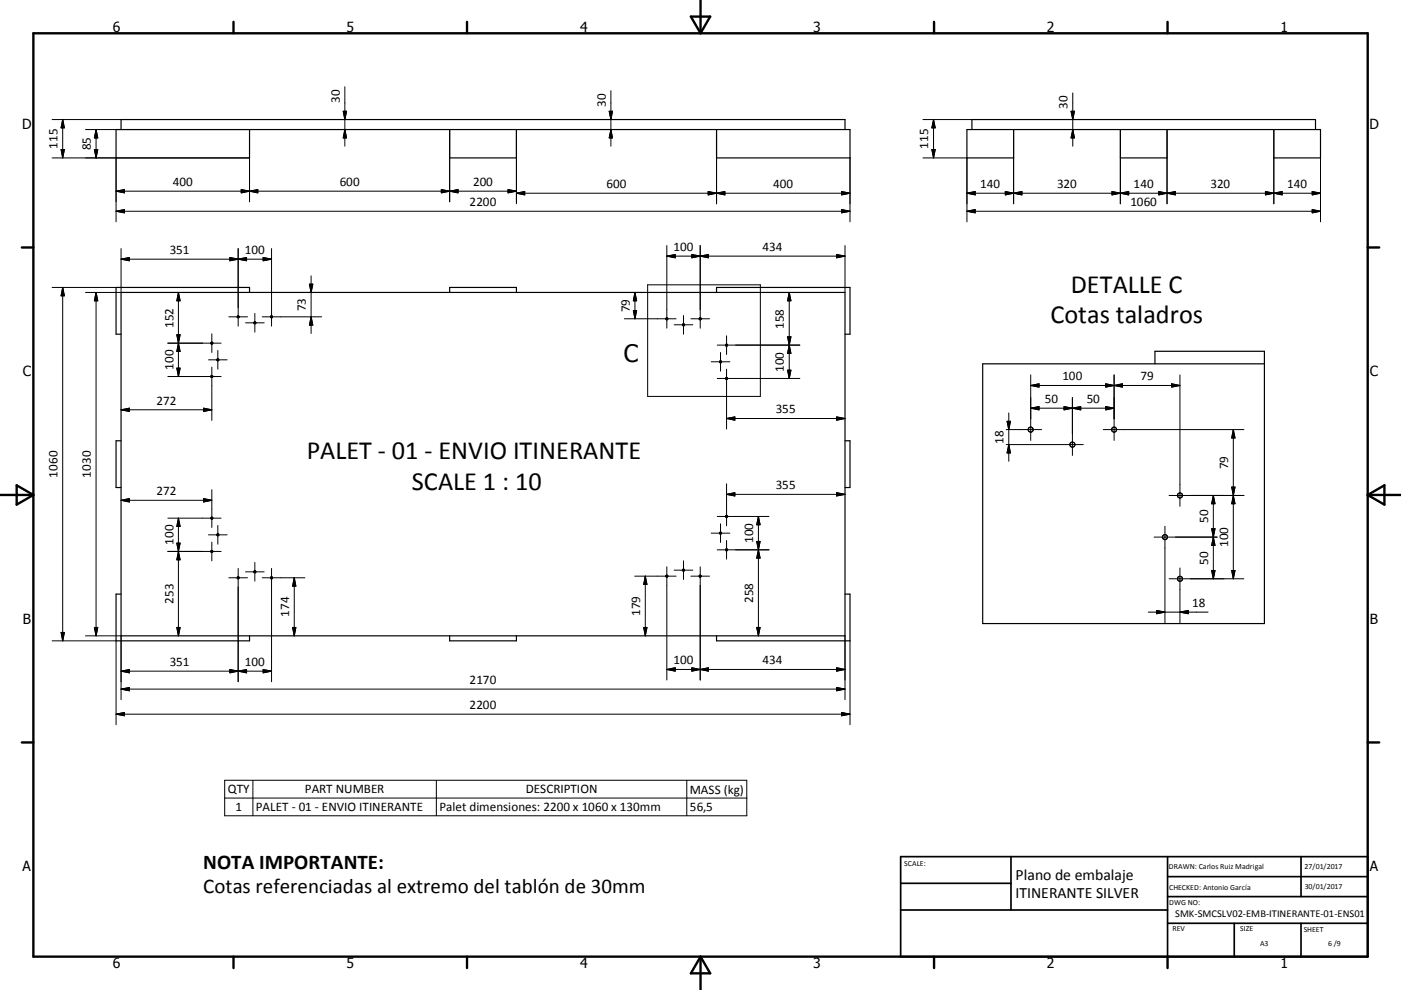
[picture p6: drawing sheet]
<svg xmlns="http://www.w3.org/2000/svg" width="420mm" height="297mm" viewBox="0 0 420 297" stroke-linecap="round" stroke-linejoin="round" font-family="sans-serif">
<g fill="none" stroke="#000" stroke-width=".36">
<path d="M36.3 38.9v-3h217v3M74.8 38.9v8.5h-40v-8.5h220v8.5h-40v-8.5M134.8 38.9v8.5h20v-8.5M291.4 38.9v-3h103v3M303.9 38.9v8.5h-14v-8.5h106v8.5h-14v-8.5M335.9 38.9v8.5h14v-8.5M36.3 87.7h217v103.1h-217zM74.8 87.7v-1.5h-40v14.1h1.5M134.8 87.7v-1.5h20v1.5M214.8 87.7v-1.5h40v14.1h-1.5M346.3 109.2v-3.8h32.8v81.7h-84.5v-77.9h84.5M36.3 132.2h-1.5v14.1h1.5"/>
<path d="M253.3 132.2h1.5v14.1h-1.5M36.3 178.2h-1.5v14.1h40v-1.5M253.3 178.2h1.5v14.1h-40v-1.5M134.8 190.8v1.5h20v-1.5"/>
<circle cx="71.4" cy="95" r=".29"/>
<circle cx="76.4" cy="96.8" r=".3"/>
<circle cx="81.4" cy="95" r=".3"/>
<circle cx="199.9" cy="95.6" r=".3"/>
<circle cx="204.9" cy="97.5" r=".3"/>
<circle cx="209.9" cy="95.6" r=".3"/>
<circle cx="63.5" cy="102.9" r=".3"/>
<circle cx="63.5" cy="112.9" r=".31"/>
<circle cx="65.3" cy="107.9" r=".3"/>
<circle cx="216" cy="108.5" r=".31"/>
<circle cx="217.8" cy="103.5" r=".31"/>
<circle cx="217.8" cy="113.5" r=".29"/>
<circle cx="309" cy="128.9" r=".76"/>
<circle cx="321.5" cy="133.4" r=".76"/>
<circle cx="334" cy="128.9" r=".75"/>
<circle cx="63.5" cy="155.4" r=".3"/>
<circle cx="216" cy="159.9" r=".3"/>
<circle cx="217.8" cy="155" r=".31"/>
<circle cx="353.8" cy="148.6" r=".75"/>
<circle cx="63.5" cy="165.5" r=".31"/>
<circle cx="65.3" cy="160.4" r=".3"/>
<circle cx="71.4" cy="173.3" r=".3"/>
<circle cx="76.4" cy="171.5" r=".31"/>
<circle cx="81.4" cy="173.4" r=".31"/>
<circle cx="199.9" cy="172.8" r=".29"/>
<circle cx="204.9" cy="171" r=".31"/>
<circle cx="209.9" cy="172.9" r=".3"/>
<circle cx="217.8" cy="164.9" r=".3"/>
<circle cx="349.3" cy="161.1" r=".75"/>
<circle cx="353.8" cy="173.6" r=".76"/>
</g>
<g fill="none" stroke="#000" stroke-width=".71">
<path d="M10 10h400v277h-400zM70 6.6v3.4M140 6.6v3.4M207.1 5h5.8l-2.9 5zM210 0v10M280 6.6v3.4M350 6.6v3.4M6.6 74.2h3.4M410 74.2h3.5M0 148.5h10M5 145.6l5 2.9-5 2.9zM410 148.5h10.1"/>
<path d="M410 148.5l5.1-2.9v5.8zM6.6 222.7h3.4M410 222.7h3.5M70 287v3.4M140 287v3.4M210 287v10M210 287l2.9 5h-5.8zM280 287v3.4M350 287v3.4"/>
</g>
<path d="M270 257h140v30h-140zM303.1 257v16M350 257v30M390.1 257v12M270 265h33.1M270 273h80M350 277h60M350 269h60M350 263h60M370 277v10M390.1 277v10" fill="none" stroke="#000" stroke-width=".51"/>
<g fill="none" stroke="#000" stroke-width=".3">
<path d="M15.6 35.9h20.7M18.8 35.9v11.5M18.8 35.9l.5 2.5h-1zM25.6 38.9h49.2v21.6M28.8 38.9v8.5M28.8 38.9l.5 2.5h-1zM102.9 33.4h1l-.5 2.5zM103.4 38.9l.5 2.5h-1zM103.4 26v17.9M134.8 38.9v21.6M154.8 38.9v22.2M182.6 33.4h1l-.5 2.5z"/>
<path d="M183.1 38.9l.5 2.5h-1zM183.1 27.2v16.7M214.8 38.9v22.2M276.7 35.9h14.7M279.9 35.9l.5 2.5h-1zM279.9 35.9v11.5M303.9 38.9v22.2M321.1 33.4h1l-.5 2.5zM321.6 38.9l.5 2.5h-1zM321.6 27.9v16M335.9 38.9v22.2M349.9 38.9v22.2"/>
<path d="M381.9 38.9v22.2M15.6 47.4h59.2M18.3 44.9h1l-.5 2.5zM28.3 44.9h1l-.5 2.5zM34.8 57.4h120M34.8 57.4l2.5-.5v1zM34.8 47.4v19.2M72.3 56.9l2.5 .5-2.5 .5zM74.8 57.4l2.5-.5v1zM132.3 56.9l2.5 .5-2.5 .5zM134.8 57.4l2.5-.5v1zM152.3 56.9l2.5 .5-2.5 .5z"/>
<path d="M154.8 58h100M154.8 58l2.5-.5v1zM212.3 57.5l5 1v-1l-5 1zM252.3 57.5l2.5 .5-2.5 .5zM254.8 47.4v19.2M276.7 47.4h13.2v19.2M279.4 44.9h1l-.5 2.5zM289.9 58h106M289.9 58l2.5-.5v1zM301.4 57.5l5 1v-1l-5 1zM333.4 57.5l5 1v-1l-5 1zM347.4 57.5v1l5-1v1z"/>
<path d="M379.4 57.5l5 1v-1l-5 1zM393.4 57.5l2.5 .5-2.5 .5zM395.9 47.4v19.2M34.8 63.4l2.5-.5v1zM34.8 63.4h220M36.3 74.6v13.1h-10.7M36.3 77.8l2.5-.6v1zM36.3 77.8h45.1M68.9 77.2l2.5 .6-2.5 .4zM71.4 77.8l2.5-.6v1zM71.4 74.6v23.2M78.9 77.2l2.5 .6-2.5 .4z"/>
<path d="M81.4 74.6v23.2M199.9 73.7v24.8M199.9 76.8l2.5-.4v.9zM199.9 76.8h53.4M207.4 76.4l2.5 .4-2.5 .5zM209.9 76.8l2.5-.4v.9zM209.9 73.7v24.8M250.8 76.4l2.5 .4-2.5 .5zM252.3 62.9l2.5 .5-2.5 .5zM253.3 73.7v14M289.9 63.4h106M289.9 63.4l2.5-.5v1z"/>
<path d="M393.4 62.9l2.5 .5-2.5 .5zM15.6 86.2h19.2M18.8 86.2v106.1M18.8 86.2l.5 2.6h-1zM28.8 87.7v103.1M28.8 87.7l.5 2.5h-1zM53.5 87.7l.5 2.5h-1zM53.5 87.7v25.3M68.6 95.1h5.6M73.6 96.9h5.6M76.4 94v5.6M78.6 95.1h17.9"/>
<path d="M92.8 85.2h1l-.5 2.5zM93.3 82.8v17.3M93.3 95.1l.5 2.4h-1zM187.2 95.6h15.5M189.9 93.1h1l-.5 2.5zM190.4 87.7l.5 2.5h-1zM190.4 87.7v7.9M194.2 85.4h33.8v33.5h-33.8zM202.1 97.4h5.6M204.9 94.6v5.7M207.1 95.6h5.6M236.6 87.7l.5 2.5h-1z"/>
<path d="M236.6 87.7v25.8M50.3 102.9h16M50.3 113h16M53 100.4h1l-.5 2.5zM53 110.4h1l-.5 2.6zM53.5 102.9l.5 2.5h-1zM62.5 108h5.6M63.5 100.2v5.5M63.5 110.1v16M65.3 105.1v5.6M213.2 108.5h5.6M215 113.5h24.8"/>
<path d="M215 103.5h24.8M216 105.7v5.7M217.8 100.7v5.7M217.8 110.7v18M236.1 111.1h1l-.5 2.4zM236.1 101l1 5.1h-1l1-5.1zM309 112.5v19.6M309 115.6h44.8M309 115.6l2.5-.5v1zM321.5 119.3v17.3M331.5 115.1l2.5 .5-2.5 .5zM334 112.5v19.6"/>
<path d="M334 115.6l2.5-.5v1zM351.3 115.1l2.5 .5-2.5 .5zM353.8 112.5v39.4M36.3 122.9l2.5-.4v.9zM36.3 122.9h27.2M61 122.5l2.5 .4-2.5 .5zM217.8 125.6l2.5-.5v1zM217.8 125.6h35.5M250.8 125.1l2.5 .5-2.5 .5zM301.7 128.9h10.6M301.7 133.4h23.1M301.9 126.4h1l-.5 2.5z"/>
<path d="M302.4 123.9v14.5M302.4 133.4l.5 2.5h-1zM309 122.5l2.5-.5v1zM309 122.5h25M319 122l2.5 .5-2.5 .5zM321.5 122.5l2.5-.5v1zM330.8 128.9h42.1M331.5 122l2.5 .5-2.5 .5zM369.8 128.9v44.7M369.8 128.9l.5 2.5h-1zM36.3 150.1l2.5-.5v1zM36.3 150.1h27.2"/>
<path d="M50.3 155.5h16M53.5 155.5v35.3M53.5 155.5l.5 2.4h-1zM61 149.6l2.5 .5-2.5 .5zM63.5 146.9v11.3M65.3 157.6v5.7M213.2 160h5.6M215 154.9h15.6M216 157.2v5.5M217.8 145.1v12.6M217.8 148.3h35.5M217.8 148.3l2.5-.5v1z"/>
<path d="M227.4 154.9v35.9M227.4 154.9l.5 2.5h-1zM250.8 147.8l2.5 .5-2.5 .5zM349.3 157.9v28.9M350.5 148.6h22.4M363.3 158.6h1l-1 5h1zM363.8 148.6l.5 2.5h-1zM363.8 148.6v25M369.3 146.1h1l-.5 2.5zM369.8 148.6l.5 2.5h-1zM50.3 165.4h16M53 162.9h1l-.5 2.5z"/>
<path d="M53.5 165.4l.5 2.6h-1zM62.5 160.5h5.6M63.5 162.6v5.7M68.6 173.3h5.6M71.4 170.5v34M73.6 171.6h5.6M76.4 168.7v5.7M78.6 173.3h12.8M81.4 170.5v34M88.2 173.3v17.5M88.2 173.3l.5 2.6h-1zM190.3 172.9h12.4"/>
<path d="M193.5 172.9v17.9M193.5 172.9l.5 2.4h-1zM199.9 170.1v33.9M202.1 171.1h5.6M204.9 168.3v5.5M207.1 172.9h5.6M209.9 170.1v33.9M215 165h15.6M217.8 162.2v5.6M226.9 162.4h1l-1 5h1zM346 161.1h18.9M350.5 173.6h22.4"/>
<path d="M353.8 170.4v16.4M363.3 171.2h1l-.5 2.4zM369.3 171.2h1l-.5 2.4zM15.6 192.3h19.2v25.1M18.3 189.7h1l-.5 2.6zM25.6 190.8h10.7v19.1M28.3 188.2h1l-.5 2.6zM53 188.2h1l-.5 2.6zM87.7 188.2h1l-.5 2.6zM193 188.2h1l-.5 2.6zM226.9 188.2h1l-.5 2.6zM253.3 190.8v19.1"/>
<path d="M254.8 192.3v25.1M344.3 183.6h17.9M346.8 183.1l2.5 .5-2.5 .5zM353.8 183.6l2.5-.5v1zM34.8 214.3l2.5-.5v.9zM34.8 214.3h220M36.3 206.7h217M36.3 206.7l2.5-.4v.9zM36.3 201.4l2.5-.5v1zM36.3 201.4h45.1M68.9 200.9l2.5 .5-2.5 .5zM71.4 201.4l2.5-.5v1z"/>
<path d="M78.9 200.9l2.5 .5-2.5 .5zM199.9 200.8h53.4M199.9 200.8l2.5-.5v1.1zM207.4 200.3l5 1.1v-1.1l-5 1.1zM250.8 206.3l2.5 .4-2.5 .5zM250.8 200.3l2.5 .5-2.5 .6zM252.3 213.8l2.5 .5-2.5 .4zM67.4 234.1h156.5v10.6h-156.5zM67.4 239.4h156.5M75.8 234.1v10.6M130.8 234.1v10.6M205.9 234.1v10.6"/>
</g>
<g fill="#000" stroke="#000" stroke-width=".3">
<path d="M18.8 35.9l.5 2.5h-1zM102.9 33.4h1l-.5 2.5zM182.6 33.4h1l-.5 2.5zM279.9 35.9l.5 2.5h-1zM321.1 33.4h1l-.5 2.5zM18.3 44.9h1l-.5 2.5zM28.3 44.9h1l-.5 2.5zM28.8 38.9l.5 2.5h-1zM34.8 57.4l2.5-.5v1zM72.3 56.9l2.5 .5-2.5 .5zM74.8 57.4l2.5-.5v1zM103.4 38.9l.5 2.5h-1z"/>
<path d="M132.3 56.9l2.5 .5-2.5 .5zM134.8 57.4l2.5-.5v1zM152.3 56.9l2.5 .5-2.5 .5zM154.8 58l2.5-.5v1zM183.1 38.9l.5 2.5h-1zM212.3 57.5l2.5 .5-2.5 .5zM214.8 58l2.5-.5v1zM252.3 57.5l2.5 .5-2.5 .5zM279.4 44.9h1l-.5 2.5zM289.9 58l2.5-.5v1zM301.4 57.5l2.5 .5-2.5 .5zM303.9 58l2.5-.5v1z"/>
<path d="M321.6 38.9l.5 2.5h-1zM333.4 57.5l2.5 .5-2.5 .5zM335.9 58l2.5-.5v1zM347.4 57.5l2.5 .5-2.5 .5zM349.9 58l2.5-.5v1zM379.4 57.5l2.5 .5-2.5 .5zM381.9 58l2.5-.5v1zM393.4 57.5l2.5 .5-2.5 .5zM34.8 63.4l2.5-.5v1zM36.3 77.8l2.5-.6v1zM68.9 77.2l2.5 .6-2.5 .4zM71.4 77.8l2.5-.6v1z"/>
<path d="M78.9 77.2l2.5 .6-2.5 .4zM199.9 76.8l2.5-.4v.9zM207.4 76.4l2.5 .4-2.5 .5zM209.9 76.8l2.5-.4v.9zM250.8 76.4l2.5 .4-2.5 .5zM252.3 62.9l2.5 .5-2.5 .5zM289.9 63.4l2.5-.5v1zM393.4 62.9l2.5 .5-2.5 .5zM18.8 86.2l.5 2.6h-1zM28.8 87.7l.5 2.5h-1zM53.5 87.7l.5 2.5h-1zM92.8 85.2h1l-.5 2.5z"/>
<path d="M93.3 95.1l.5 2.4h-1zM189.9 93.1h1l-.5 2.5zM190.4 87.7l.5 2.5h-1zM236.6 87.7l.5 2.5h-1zM53 100.4h1l-.5 2.5zM53 110.4h1l-.5 2.6zM53.5 102.9l.5 2.5h-1zM236.1 111.1h1l-.5 2.4zM236.1 101h1l-.5 2.5zM236.6 103.5l.5 2.6h-1zM309 115.6l2.5-.5v1zM331.5 115.1l2.5 .5-2.5 .5z"/>
<path d="M334 115.6l2.5-.5v1zM351.3 115.1l2.5 .5-2.5 .5zM36.3 122.9l2.5-.4v.9zM61 122.5l2.5 .4-2.5 .5zM217.8 125.6l2.5-.5v1zM250.8 125.1l2.5 .5-2.5 .5zM301.9 126.4h1l-.5 2.5zM302.4 133.4l.5 2.5h-1zM309 122.5l2.5-.5v1zM319 122l2.5 .5-2.5 .5zM321.5 122.5l2.5-.5v1zM331.5 122l2.5 .5-2.5 .5z"/>
<path d="M369.8 128.9l.5 2.5h-1zM36.3 150.1l2.5-.5v1zM53.5 155.5l.5 2.4h-1zM61 149.6l2.5 .5-2.5 .5zM217.8 148.3l2.5-.5v1zM227.4 154.9l.5 2.5h-1zM250.8 147.8l2.5 .5-2.5 .5zM363.3 158.6h1l-.5 2.5zM363.8 148.6l.5 2.5h-1zM369.3 146.1h1l-.5 2.5zM369.8 148.6l.5 2.5h-1zM53 162.9h1l-.5 2.5z"/>
<path d="M53.5 165.4l.5 2.6h-1zM88.2 173.3l.5 2.6h-1zM193.5 172.9l.5 2.4h-1zM226.9 162.4h1l-.5 2.6zM227.4 165l.5 2.4h-1zM363.3 171.2h1l-.5 2.4zM363.8 161.1l.5 2.5h-1zM369.3 171.2h1l-.5 2.4zM18.3 189.7h1l-.5 2.6zM28.3 188.2h1l-.5 2.6zM53 188.2h1l-.5 2.6zM87.7 188.2h1l-.5 2.6z"/>
<path d="M193 188.2h1l-.5 2.6zM226.9 188.2h1l-.5 2.6zM346.8 183.1l2.5 .5-2.5 .5zM353.8 183.6l2.5-.5v1zM34.8 214.3l2.5-.5v.9zM36.3 206.7l2.5-.4v.9zM36.3 201.4l2.5-.5v1zM68.9 200.9l2.5 .5-2.5 .5zM71.4 201.4l2.5-.5v1zM78.9 200.9l2.5 .5-2.5 .5zM199.9 200.8l2.5-.5v1.1zM207.4 200.3l2.5 .5-2.5 .6z"/>
<path d="M209.9 200.8l2.5-.5v1.1zM250.8 206.3l2.5 .4-2.5 .5zM250.8 200.3l2.5 .5-2.5 .6zM252.3 213.8l2.5 .5-2.5 .4z"/>
</g>
<g font-size="7.9">
<text x="321.1" y="87.9">DETALLE C</text>
<text x="315" y="96.9">Cotas taladros</text>
<text x="91.9" y="137.8">PALET - 01 - ENVIO ITINERANTE</text>
<text x="123.4" y="146.9">SCALE 1 : 10</text>
</g>
<text font-size="7.2" x="187" y="108.6">C</text>
<g font-size="6.3">
<text x="61" y="260.7">NOTA IMPORTANTE:</text>
<text x="61" y="267.9">Cotas referenciadas al extremo del tablón de 30mm</text>
</g>
<g font-size="4.7">
<text x="304.5" y="263.9">Plano de embalaje</text>
<text x="304.5" y="269.3">ITINERANTE SILVER</text>
</g>
<g font-size="4.2">
<text x="33.9" y="9.6">6</text>
<text x="103.9" y="9.6">5</text>
<text x="173.9" y="9.6">4</text>
<text x="243.8" y="9.6">3</text>
<text x="313.9" y="9.6">2</text>
<text x="383.9" y="9.6">1</text>
<text x="6.7" y="38.7">D</text>
<text x="410.5" y="38.7">D</text>
<text x="6.9" y="112.9">C</text>
<text x="410.7" y="112.9">C</text>
<text x="6.9" y="187.1">B</text>
<text x="410.7" y="187.1">B</text>
<text x="6.8" y="261.4">A</text>
<text x="410.7" y="261.4">A</text>
<text x="33.9" y="290.4">6</text>
<text x="103.9" y="290.4">5</text>
<text x="173.9" y="290.4">4</text>
<text x="243.8" y="290.4">3</text>
<text x="313.9" y="290.4">2</text>
<text x="383.9" y="290.4">1</text>
</g>
<g font-size="3.9">
<text x="101.9" y="30.8" transform="rotate(-90 101.9 30.8)">30</text>
<text x="181.6" y="32" transform="rotate(-90 181.6 32)">30</text>
<text x="320" y="32.6" transform="rotate(-90 320 32.6)">30</text>
<text x="17.3" y="44.6" transform="rotate(-90 17.3 44.6)">115</text>
<text x="27.3" y="45.1" transform="rotate(-90 27.3 45.1)">85</text>
<text x="278.3" y="44.6" transform="rotate(-90 278.3 44.6)">115</text>
<text x="51.8" y="55.8">400</text>
<text x="101.9" y="55.8">600</text>
<text x="141.8" y="55.8">200</text>
<text x="181.9" y="56.4">600</text>
<text x="231.8" y="56.4">400</text>
<text x="293.9" y="56.4">140</text>
<text x="316.9" y="56.4">320</text>
<text x="339.9" y="56.4">140</text>
<text x="362.9" y="56.4">320</text>
<text x="385.9" y="56.4">140</text>
<text x="140.8" y="61.8">2200</text>
<text x="338.9" y="61.8">1060</text>
<text x="50.9" y="76.2">351</text>
<text x="73.4" y="76.2">100</text>
<text x="201.9" y="75.3">100</text>
<text x="228.6" y="75.3">434</text>
<text x="91.7" y="93.4" transform="rotate(-90 91.7 93.4)">73</text>
<text x="188.8" y="93.7" transform="rotate(-90 188.8 93.7)">79</text>
<text x="52" y="98.4" transform="rotate(-90 52 98.4)">152</text>
<text x="235" y="98.6" transform="rotate(-90 235 98.6)">158</text>
<text x="52" y="110.9" transform="rotate(-90 52 110.9)">100</text>
<text x="235" y="111.6" transform="rotate(-90 235 111.6)">100</text>
<text x="318.5" y="114.1">100</text>
<text x="341.9" y="114.1">79</text>
<text x="46.9" y="121.4">272</text>
<text x="232.6" y="124">355</text>
<text x="313.3" y="120.9">50</text>
<text x="325.8" y="120.9">50</text>
<text x="300.9" y="133.2" transform="rotate(-90 300.9 133.2)">18</text>
<text x="17.3" y="143.3" transform="rotate(-90 17.3 143.3)">1060</text>
<text x="27.3" y="143.3" transform="rotate(-90 27.3 143.3)">1030</text>
<text x="368.2" y="140.8" transform="rotate(-90 368.2 140.8)">79</text>
<text x="46.9" y="148.6">272</text>
<text x="232.6" y="146.8">355</text>
<text x="362.2" y="156.9" transform="rotate(-90 362.2 156.9)">50</text>
<text x="52" y="163.4" transform="rotate(-90 52 163.4)">100</text>
<text x="225.8" y="162.9" transform="rotate(-90 225.8 162.9)">100</text>
<text x="368.2" y="164.1" transform="rotate(-90 368.2 164.1)">100</text>
<text x="362.2" y="169.4" transform="rotate(-90 362.2 169.4)">50</text>
<text x="52" y="181.1" transform="rotate(-90 52 181.1)">253</text>
<text x="86.7" y="185" transform="rotate(-90 86.7 185)">174</text>
<text x="191.9" y="184.7" transform="rotate(-90 191.9 184.7)">179</text>
<text x="225.8" y="180.8" transform="rotate(-90 225.8 180.8)">258</text>
<text x="357.4" y="182.1">18</text>
<text x="50.9" y="199.8">351</text>
<text x="73.4" y="199.8">100</text>
<text x="201.9" y="199.3">100</text>
<text x="228.6" y="199.3">434</text>
<text x="140.8" y="205.1">2170</text>
<text x="140.8" y="212.7">2200</text>
<text x="68.3" y="238">QTY</text>
<text x="91.4" y="238">PART NUMBER</text>
<text x="157.6" y="238">DESCRIPTION</text>
<text x="206.8" y="238.1">MASS (kg)</text>
<text x="70.6" y="243.3">1</text>
<text x="76.7" y="243.3">PALET - 01 - ENVIO ITINERANTE</text>
<text x="131.7" y="243.4">Palet dimensiones: 2200 x 1060 x 130mm</text>
<text x="206.8" y="243.3">56,5</text>
</g>
<text font-size="3.1" x="352.3" y="275.3">SMK-SMCSLV02-EMB-ITINERANTE-01-ENS01</text>
<g font-size="2.4">
<text x="271.1" y="259.7">SCALE:</text>
<text x="350.4" y="260.8">DRAWN: Carlos Ruiz Madrigal</text>
<text x="391.1" y="260.6">27/01/2017</text>
<text x="350.5" y="267">CHECKED: Antonio García</text>
<text x="391.2" y="266.7">30/01/2017</text>
<text x="350.5" y="271.4">DWG NO:</text>
<text x="351.5" y="279.3">REV</text>
<text x="371.9" y="279.4">SIZE</text>
<text x="390.9" y="279.6">SHEET</text>
<text x="377.8" y="283.9">A3</text>
<text x="398.2" y="283.8">6 /9</text>
</g>
</svg>
